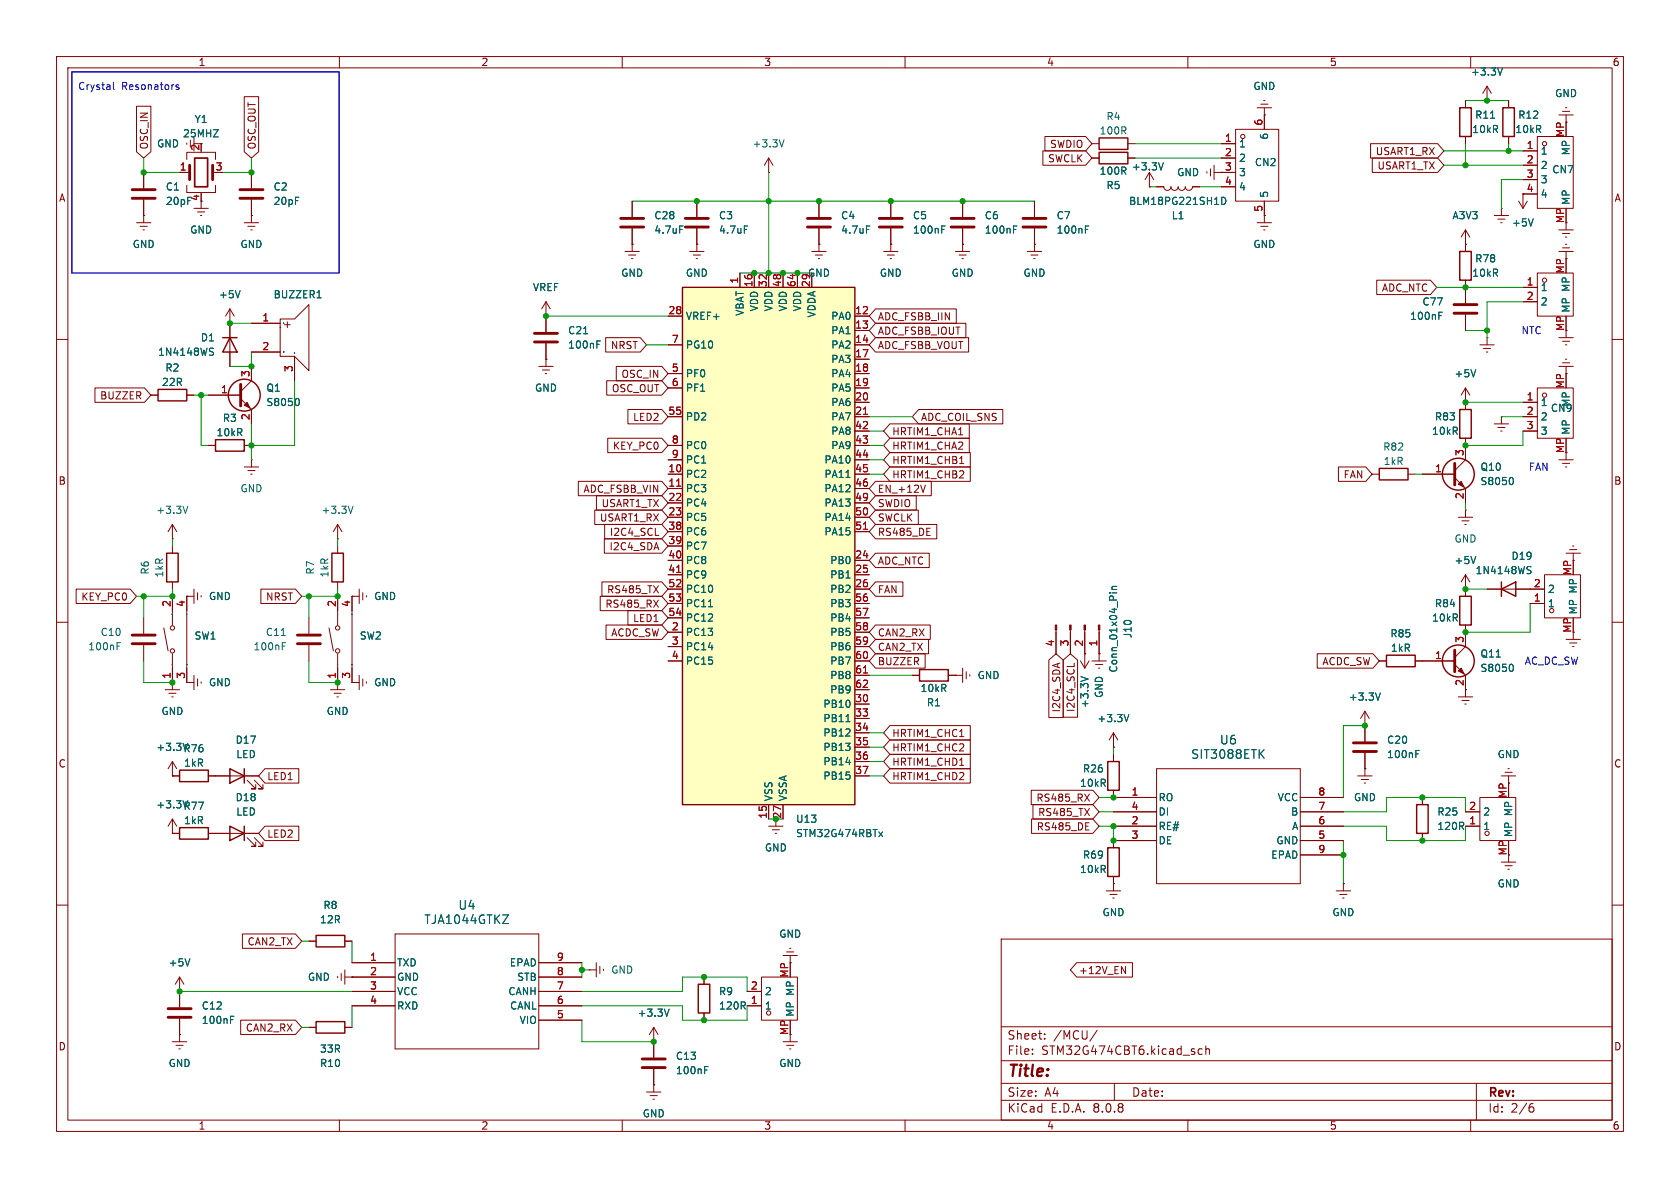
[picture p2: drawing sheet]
<svg xmlns="http://www.w3.org/2000/svg" width="297mm" height="210mm" viewBox="0 0 297 210" stroke-linecap="round" stroke-linejoin="round" font-family="sans-serif">
<g fill="none" stroke="#840000" stroke-width=".18">
<path d="M10 10h277v190h-277zM12 12h273v186h-273zM60 10v2M110 10v2M160 10v2M210 10v2M222.2 19.1h2.6M222.9 18.4h1.3M223.4 17.8h.2M223.5 19.1v3.8M260 10v2M123.2 35.6v2.8"/>
<path d="M135.9 30.5h.1M135.9 27.9l-.8 1.3M135.9 27.9v2.6M135.9 27.9l.8 1.3M144.8 35.6v2.8M157.5 35.6v2.8M170.2 35.6v2.8M182.9 35.6v2.8M193 27.9h1.3M193 25.4h1.3M199.4 27.9h1.3M199.4 25.4h1.3"/>
<path d="M215.9 27.9h2.5M215.9 25.4h2.5M215.9 30.5h2.5M215.9 33h2.5M218.4 22.9h7.7v12.7h-7.7zM222.2 39.4h2.6M223.5 38.1h.1M223.5 20.3h.1M223.5 35.6v3.8M40.6 57.2h.1M40.6 54.6l.8 1.3M40.6 54.6v2.6"/>
<path d="M40.6 54.6l-.7 1.3M44.4 57.2h5.1M49.5 56.4h2.6l2.5-2.6v11.7l-2.5-2.5h-2.6zM50.3 57.4h1M50.8 56.9v1M121.9 44.5h2.6M122.6 45.1h1.2M123.1 45.7h.2M123.2 43.2h.1M123.2 40.4v4.1M143.5 44.5h2.5M144.1 45.1h1.3"/>
<path d="M144.7 45.7h.2M144.8 43.2h.1M144.8 40.4v4.1M156.2 44.5h2.5M156.8 45.1h1.3M157.4 45.7h.2M157.5 43.2h.1M157.5 40.4v4.1M168.9 44.5h2.5M169.5 45.1h1.3M170.1 45.7h.2M170.2 43.2h.1"/>
<path d="M170.2 40.4v4.1M181.6 44.5h2.5M182.2 45.1h1.3M182.8 45.7h.2M182.9 43.2h.1M182.9 40.4v4.1M222.9 40h1.3M223.4 40.6h.2M10 60h2M36.8 69.9h5.7M36.8 78.7h1.3M42.5 70.5l1.9 1.9v2.5"/>
<path d="M43.2 78.7h1.2M44.4 64.8v2.5l-1.9 1.9M44.4 62.2h5.1M52.1 63v4.3M285 60h2M275.6 81.3h2.5M276.2 81.9h1.3M276.7 82.6h.3M276.9 80v1.3M10 110h2M25.4 109.2v2.8M25.4 114v2.8"/>
<path d="M29 111l.7 4.1M30.5 105.4v5.1M30.5 115.6v6.3M33 105.4v15.3M34.3 119.4v2.5M54.6 109.2v2.8M54.6 114v2.8M58.2 111l.7 4.1M59.7 105.4v5.1M59.7 115.6v6.3M62.2 105.4h.1M62.2 105.4v15.3"/>
<path d="M62.2 105.4h1.3M63.5 104.1v2.6M63.5 119.4v2.5M64.1 104.8v1.2M64.8 105.3v.2M161.3 119.4h1.3M167.6 119.4h2.6M168.9 119.4h.1M170.2 118.1v2.6M170.8 118.7v1.3M171.4 119.3v.2M186.7 111.4v4.2"/>
<path d="M189.2 111.4v4.2M191.8 111.4v4.2M194.3 111.4v4.2M251.5 116.8h5.7M257.2 117.5l1.9 1.9v3.8M259.1 111.8v2.5l-1.9 1.9M285 110h2M29.2 121.9h2.5M29.8 122.6h1.3M30.4 123.2h.2M30.5 120.7h.1M30.5 137.2h.1"/>
<path d="M30.5 134.6v2.6M30.5 137.2h1.2M30.5 134.6l.7 1.3M30.5 134.6l-.8 1.3M33 120.7h.1M33 120.7h1.3M34.9 120v1.3M35.6 120.5v.3M36.8 137.2h8.9M43.7 137.9l1.5 1.5h-.8h.8v-.7M45 137.9l1.5 1.5h-.8h.8v-.7M58.4 121.9h2.6"/>
<path d="M59.1 122.6h1.2M59.6 123.2h.2M59.7 120.7h.1M62.2 120.7h.1M62.2 120.7h1.3M64.1 120v1.3M64.8 120.5v.3M240 137.2h2.6M240.7 137.8h1.2M241.2 138.4h.2M241.3 128.3h.1M241.3 135.9h.1"/>
<path d="M241.3 125.7l-.8 1.3M241.3 125.7v5.4M241.3 133.1v4.1M241.3 125.7l.8 1.3M257.8 123.2h2.5M258.4 123.8h1.3M259 124.5h.2M30.5 147.3h.1M30.5 144.8v2.5M30.5 147.3h1.2M30.5 144.8l.7 1.3M30.5 144.8l-.8 1.3"/>
<path d="M36.8 147.3h8.9M43.7 148.1l1.5 1.5h-.8h.8v-.8M45 148.1l1.5 1.5h-.8h.8v-.8M10 160h2M138.4 168.9h2.6M139.1 168.3h1.2M139.6 167.6h.2M139.7 168.9v1.3M177 166h108v32h-108zM285 160h2M60 198v2M110 198v2"/>
<path d="M115.6 184.2h.1M115.6 181.6l-.8 1.3M115.6 181.6v2.6M115.6 181.6l.7 1.3M160 198v2M177 194.5h108M177 191.5h108M177 187.5h108M177 181.5h108M182.5 186.3v.1M182.5 185.5v.1M184.7 183.6v.1"/>
<path d="M184.7 182.8v.1M194 182.1l-1.3 2M197 191.5v3M210 198v2M212.5 185.5l-.4-.1-.3 .3v.4l.2 .2h.5M213.2 185.5l.2-.1 .3 .1 .1 .9M213.2 184.9v1.5M260 198v2M261 191.5v6.5M270.6 195.7h.4l.2 .3-.1 .5-.5 .1M271 195.1l-.4 .1"/>
<circle cx="219.7" cy="24.1" r=".38"/>
<circle cx="30.5" cy="111" r=".38"/>
<circle cx="30.5" cy="115.1" r=".38"/>
<circle cx="59.7" cy="115.1" r=".38"/>
<circle cx="59.7" cy="111" r=".38"/>
</g>
<g fill="none" stroke="#006464" stroke-width=".18">
<path d="M131.6 39.9h.6M138.6 24.7l-.4 1.3M153.2 39.9h.6M166.5 39.9h.6M179.2 39.9h.6M191.9 39.9h.6M42.5 51.4l-.5 1.2M50.1 57.2h.1M56.1 52.6h.7M166.5 40.6h.4M179.2 40.6h.4M191.9 40.6h.4"/>
<path d="M50.2 62.2h.1M52 62.4h.1M52.6 70.4a.79 .79 0 0 1 0 1.3M20.7 114.2h.4M20.7 113.6h.6M30.5 117.5h.1M30.5 108.6h.1M33 108.6h.1M33 117.5h.1M49.7 112.3h.7M49.9 114.2h.4M49.9 113.6h.6"/>
<path d="M59.7 117.5h.1M59.7 108.6h.1M62.2 108.6h.1M62.2 117.5h.1M196.2 104.8h.1M196.6 104.8h.8M196.6 104.2h.8M197.4 103.7h-.8v.3l.1 .2M267.2 117.4a.79 .79 0 0 1 0 1.3M244 122.5l-.4 1.3M250.3 133.3h.4M250.3 132.7h.6"/>
<path d="M118.3 178.4l-.4 1.2"/>
</g>
<g fill="none" stroke="#840000" stroke-width=".51">
<path d="M121.2 38.6h4M142.7 38.6h4.1M155.4 38.6h4.1M168.1 38.6h4.1M180.8 38.6h4.1M121.2 40.1h4M142.7 40.1h4.1M155.4 40.1h4.1M168.1 40.1h4.1M180.8 40.1h4.1M42.5 67.9v3.9M23.4 113.8h4"/>
<path d="M23.4 112.3h4M52.6 113.8h4M52.6 112.3h4M257.2 114.9v3.8M239.3 132.8h4M239.3 131.3h4"/>
</g>
<g fill="#840000" stroke="#840000" stroke-width=".18">
<path d="M43.2 71.6l.5-.5 .5 1z"/>
<path d="M257.8 118.6l.5-.5 .5 1z"/>
<path d="M186.6 110.5h.2v.9h-.2z"/>
<path d="M189.1 110.5h.3v.9h-.3z"/>
<path d="M191.6 110.5h.3v.9h-.3z"/>
<path d="M194.2 110.5h.2v.9h-.2z"/>
</g>
<g fill="none" stroke="#840000" stroke-width=".25">
<path d="M194.3 26.9h5.1v2.1h-5.1zM194.3 24.4h5.1v2h-5.1zM38.1 77.7h5.1v2.1h-5.1zM162.6 118.4h5v2h-5zM31.7 136.1h5.1v2.1h-5.1zM40.6 135.9l2.6 1.3-2.6 1.2zM43.2 135.9v2.5M31.7 146.3h5.1v2h-5.1zM40.6 146.1l2.6 1.2-2.6 1.3zM43.2 146.1v2.5"/>
<circle cx="43.2" cy="69.8" r="2.82"/>
<circle cx="257.8" cy="116.8" r="2.82"/>
</g>
<path d="M120.6 50.8h30.5v91.4h-30.5z" fill="#ffffc2"/>
<g fill="none" stroke="#840000" stroke-width=".25">
<path d="M258.1 19.1h2v5h-2zM265.7 19.1h2v5h-2zM39.4 59.7h2.5M40.6 59.7l1.3 2.5h-2.5zM120.6 50.8h30.5v91.4h-30.5zM258.1 44.5h2v5h-2zM27.9 68.8h5.1v2.1h-5.1zM258.1 72.4h2v5.1h-2zM29.5 97.8h2v5.1h-2zM58.7 97.8h2v5.1h-2zM243.8 82.8h5.1v2h-5.1zM245.1 115.8h5.1v2.1h-5.1z"/>
<path d="M258.1 105.4h2v5.1h-2zM265.4 104.1l2.6-1.2v2.5zM265.4 102.9v2.5M195.8 134.6h2.1v5.1h-2.1zM195.8 149.9h2.1v5h-2.1zM250.4 142.2h2.1v5.1h-2.1zM55.9 165.4h5.1v2h-5.1zM123.4 174h2.1v5.1h-2.1zM55.9 180.6h5.1v2h-5.1z"/>
<circle cx="257.8" cy="83.8" r="2.82"/>
</g>
<g fill="none" stroke="#840000" stroke-width=".18">
<path d="M24.1 18.8h2.6v8l-1.3 1.1-1.3-1.1zM43.2 17.1h2.5v9.7l-1.3 1.1-1.2-1.1zM259.1 17.8v1.3M262.9 17.8h.1M262.9 15.2l-.8 1.3M262.9 15.2v2.6M262.9 15.2l.8 1.3M266.7 17.8v1.3M276.2 19.7h1.3M276.7 19.1h.3M24.1 39.4h2.6M25.4 38.1h.1"/>
<path d="M25.4 30.5v2.8M25.4 35.3v4.1M31.7 30.5h1.8M33 32.8v1.2h5.1v-1.2M33 28.2v-1.3h5.1v1.3M33 25.3v.2M33.7 24.8v1.2M34.3 24.1v2.6M34.3 36.8h2.5M34.9 37.5h1.3M35.4 38.1h.3M35.6 34v.3"/>
<path d="M35.6 35.6v1.2M43.2 39.4h2.5M44.4 38.1h.1M44.4 30.5v2.8M44.4 35.3v4.1M111.8 35.6v2.8M123.2 35.6v2.8M144.8 35.6v2.8M157.5 35.6v2.8M170.2 35.6v2.8M182.9 35.6v2.8M184.4 26.7h7.5l1.1 1.2-1.1 1.3h-7.5z"/>
<path d="M184.7 24.1h7.2l1.1 1.3-1.1 1.3h-7.2zM193 27.9h1.3M199.4 27.9h1.3M203.2 33h.1M203.2 30.5l-.8 1.3M203.2 30.5v2.5M203.2 30.5l.8 1.3M204.5 33h1.2a.64 .64 0 0 0 .7 .7 .64 .64 0 0 0 .6-.7 .64 .64 0 0 0 .6 .7 .64 .64 0 0 0 .7-.7 .64 .64 0 0 0 .6 .7 .64 .64 0 0 0 .6-.7 .64 .64 0 0 0 .7 .7 .64 .64 0 0 0 .6-.7h1.3M213.4 30.4v.2M214 29.8v1.3M214.6 30.5h3.8M214.6 29.2v2.6"/>
<path d="M215.9 30.5h.1M215.9 33h2.5M215.9 25.4h2.5M215.9 27.9h2.5M223.5 20.3h.1M223.5 38.1h.1M223.5 20.3v2.6M223.5 35.6v2.5M242.3 25.4h11.9l1.1 1.3-1.1 1.2h-11.9zM242.6 27.9h11.6l1.1 1.3-1.1 1.3h-11.6zM259.1 24.1v1.3M264.2 38.1h2.5"/>
<path d="M264.8 38.7h1.3M265.3 39.4h.3M265.4 36.8h.1M265.4 36.8v1.3M266.7 24.1v1.3M268.5 35.6l.7 1.2M269.2 26.7h2.6M269.2 29.2h2.6M269.2 31.8h2.6M270 35.6l-.8 1.2M271.8 24.1h6.3v12.7h-6.3zM271.8 34.3h-2.6v2.5"/>
<path d="M275.6 20.3h2.5M276.9 20.3v1.3M276.9 39.4v1.2M24.8 40h1.2M25.3 40.6h.2M40.6 57.2h.1M40.6 57.2v7.6M43.8 40h1.3M44.3 40.6h.3M44.4 57.2h5.1M96.5 55.9h.1M96.5 53.3l-.7 1.3"/>
<path d="M96.5 53.3v5.4M96.5 53.3l.8 1.3M107.1 59.7h6.1l1.1 1.3-1.1 1.2h-6.1zM110.5 44.5h2.5M111.1 45.1h1.3M111.6 45.7h.3M111.8 43.2h.1M111.8 40.4v4.1M118.1 55.9h2.5M123.2 43.2h.1M123.2 40.4v2.8M130.8 48.3v2.5"/>
<path d="M133.3 48.3v2.5M135.9 48.3v2.5M138.4 48.3v2.5M141 48.3v2.5M143.5 48.3v2.5M144.8 43.2h.1M144.8 40.4v2.8M151.1 55.9h2.6M151.1 58.4h2.6M154.8 54.6h14.3v2.6h-14.3l-1.1-1.3zM154.8 59.7h16.4v2.5h-16.4l-1.1-1.2zM154.8 57.1h16v2.6h-16l-1.1-1.3z"/>
<path d="M157.5 43.2h.1M157.5 40.4v2.8M170.2 43.2h.1M170.2 40.4v2.8M182.9 43.2h.1M182.9 40.4v2.8M243.4 49.5h9.5l1.1 1.3-1.1 1.3h-9.5zM259.1 43.2h.1M259.1 40.6v3.9M259.1 49.5v4.1M259.1 55.6v2.8M259.1 40.6l-.8 1.3"/>
<path d="M259.1 40.6l.7 1.3M262.9 59.7h.1M262.9 59.7v1.3M269.2 50.8h2.6M269.2 53.3h2.6M271.8 48.3h6.3v7.6h-6.3zM275.6 44.5h2.5M275.6 40.6h2.5M275.6 59.7h2.5M276.2 41.3h1.3M276.2 43.8h1.3M276.7 41.9h.3"/>
<path d="M276.7 43.2h.3M276.9 44.5v1.2M276.9 58.4v1.3M16.8 68.6h8.8l1.1 1.3-1.1 1.2h-8.8zM26.7 69.9h1.2M33 69.9h1.3M36.8 78.7h1.3M36.8 69.9h5.7M43.2 78.7h1.2M44.4 64.8v2.5M44.4 72.4v2.5M44.4 62.2h5.1"/>
<path d="M52.1 63v4.3M95.2 64.8h2.6M95.9 65.4h1.3M96.4 66h.2M96.5 63.5h.1M96.5 60.7v4.1M107.3 67.3h9.7l1.1 1.3-1.1 1.3h-9.7zM107.4 77.5h9.6l1.1 1.2-1.1 1.3h-9.6zM109 64.8h8l1.1 1.2-1.1 1.3h-8zM111 72.4h6l1.1 1.3-1.1 1.2h-6zM118.1 61h2.5M118.1 66h2.5"/>
<path d="M118.1 68.6h2.5M118.1 73.7h2.5M118.1 78.7h2.5M151.1 61h2.6M151.1 63.5h2.6M151.1 66h2.6M151.1 68.6h2.6M151.1 71.1h2.6M151.1 73.7h2.6M151.1 76.2h2.6M151.1 78.7h2.6M157.3 74.9h14.1v2.6h-14.1l-1.1-1.3z"/>
<path d="M157.3 77.5h14.1v2.5h-14.1l-1.1-1.3zM162.4 72.4h14.9v2.5h-14.9l-1.1-1.2zM169.5 76.9h.7M259.1 71.1h.1M259.1 68.6v3.8M259.1 77.5v3.8l-1.9 1.9M259.1 68.6l.7 1.3M259.1 68.6l-.8 1.3M261.6 61h2.6M262.3 61.6h1.2M262.8 62.2h.2M264.2 74.9h2.5"/>
<path d="M264.8 75.6h1.3M265.3 76.2h.3M265.4 73.7h.1M265.4 73.7v1.2M269.2 71.1h2.6M269.2 73.7h2.6M269.2 76.2h2.6M271.8 68.6h6.3v8.9h-6.3zM275.6 64.8h2.5M276.2 60.3h1.3M276.2 64.1h1.3M276.7 61h.3"/>
<path d="M276.7 63.5h.3M276.9 64.8v1.2M30.5 95.3h.1M30.5 92.7l-.8 1.3M30.5 92.7v2.6M30.5 96.5v1.3M30.5 92.7l.7 1.3M43.2 82.6h2.5M43.8 83.2h1.3M44.3 83.8h.3M44.4 81.3h.1M44.4 81.3v1.3"/>
<path d="M59.7 95.3h.1M59.7 92.7l-.8 1.3M59.7 92.7v2.6M59.7 96.5v1.3M59.7 92.7l.8 1.3M102.2 85.1h14.8l1.1 1.3-1.1 1.2h-14.8zM105.1 90.2h11.9l1.1 1.2-1.1 1.3h-11.9zM105.4 87.6h11.6l1.1 1.3-1.1 1.3h-11.6zM106.8 95.2h10.2l1.1 1.3-1.1 1.3h-10.2zM106.9 92.7h10.1l1.1 1.3-1.1 1.3h-10.1zM115.9 94.7h.6M118.1 83.8h2.5"/>
<path d="M118.1 86.4h2.5M118.1 88.9h2.5M118.1 91.4h2.5M118.1 99.1h2.5M118.1 94h2.5M118.1 96.5h2.5M118.1 81.3h2.5M151.1 83.8h2.6M151.1 86.4h2.6M151.1 88.9h2.6M151.1 91.4h2.6M151.1 99.1h2.6"/>
<path d="M151.1 94h2.6M151.1 81.3h2.6M154.8 85.1h9.8v2.5h-9.8l-1.1-1.2zM154.8 87.6h7.2v2.6h-7.2l-1.1-1.3zM154.8 97.8h9.5v2.5h-9.5l-1.1-1.2zM154.8 90.2h7.5v2.5h-7.5l-1.1-1.3zM154.8 92.7h10.8v2.6h-10.8l-1.1-1.3zM157.3 82.5h14.2v2.6h-14.2l-1.1-1.3zM157.3 80h14.2v2.6h-14.2l-1.1-1.3zM163.6 85.8l-.4 1.2M163.8 94.7h.7M163.8 93.4h.7"/>
<path d="M169.7 82h.7M236.6 82.5h4.9l1.1 1.3-1.1 1.3h-4.9zM242.6 83.8h1.2M248.9 83.8h1.3M251.5 83.8h5.7M257.2 84.5l1.9 1.9v2.5M257.8 91.4h2.5M258.4 92.1h1.3M259 92.7h.2M259.1 90.2h.1M259.1 90.2v1.2M276.9 97.8h2.5"/>
<path d="M277.5 97.2h1.3M278 96.5h.3M278.1 97.8v1.3M13.5 104.1h9.5l1.1 1.3-1.1 1.3h-9.5zM30.5 102.9v1.2M30.5 105.4v2.6M30.5 118.1v2.6M33 105.4h.1M33 105.4h1.3M33 105.4v2.6M33 118.1v2.6M34.3 104.1v2.6"/>
<path d="M34.9 104.8v1.2M35.6 105.3v.2M46.1 104.1h6.1l1.1 1.3-1.1 1.3h-6.1zM59.7 102.9v1.2M59.7 105.4v2.6M59.7 118.1v2.6M62.2 105.4h.1M62.2 105.4v2.6M62.2 118.1v2.6M106.1 105.4h10.9l1.1 1.3-1.1 1.3h-10.9zM106.4 102.9h10.6l1.1 1.2-1.1 1.3h-10.6zM107.1 110.5h9.9l1.1 1.3-1.1 1.2h-9.9z"/>
<path d="M111 107.9h6l1.1 1.3-1.1 1.3h-6zM115.6 106.1l.8 1.3M116.4 106.1l-.8 1.3M118.1 111.8h2.5M118.1 101.6h2.5M118.1 104.1h2.5M118.1 114.3h2.5M118.1 116.8h2.5M118.1 106.7h2.5M118.1 109.2h2.5M151.1 111.8h2.6M151.1 101.6h2.6"/>
<path d="M151.1 104.1h2.6M151.1 114.3h2.6M151.1 116.8h2.6M151.1 106.7h2.6M151.1 109.2h2.6M151.1 119.4h2.6M154.8 115.6h8.8v2.5h-8.8l-1.1-1.3zM154.8 102.9h4.8v2.5h-4.8l-1.1-1.3zM154.8 110.5h9.7v2.5h-9.7l-1.1-1.2zM154.8 113h9.4v2.6h-9.4l-1.1-1.3zM161.3 119.4h1.3M167.6 119.4h1.3"/>
<path d="M168.9 119.4h.1M185.4 116.7l1.3-1.1 1.3 1.1v10.1h-2.6zM186.7 111.8v3.8M188 116.7l1.2-1.1 1.3 1.1v10.1h-2.5zM189.2 111.8v3.8M189.9 117.2v.6M191 116.8l.8 1.3M191.8 115.6h.1M191.8 111.8v6.3M192.5 116.8l-.7 1.3M193 116.8h2.6M193.7 117.5h1.2"/>
<path d="M194.2 118.1h.2M194.3 115.6h.1M194.3 111.8v5M232.9 115.6h9.8l1.1 1.2-1.1 1.3h-9.8zM243.8 116.8h1.3M250.2 116.8h7M259.1 104.1h.1M259.1 101.6v3.8M259.1 110.5v3.8M259.1 119.4v2.5M259.1 101.6l-.8 1.3M259.1 101.6l.7 1.3"/>
<path d="M262.9 104.1h10.1M270.5 106.7h2.5M273 101.6h6.4v7.6h-6.4zM276.9 113h2.5M277.5 113.7h1.3M278 114.3h.3M278.1 111.8v1.2M30.5 120.7h.1M30.5 137.2h.1M30.5 137.2h1.2M33 120.7h.1M36.8 137.2h3.8"/>
<path d="M43.2 137.2h2.5M46.8 135.9h6v2.5h-6l-1.1-1.2zM59.7 120.7h.1M62.2 120.7h.1M151.1 124.5h2.6M151.1 127h2.6M151.1 129.5h2.6M151.1 132.1h2.6M151.1 134.6h2.6M151.1 137.2h2.6M151.1 121.9h2.6M157.3 135.9h14.2v2.5h-14.2l-1.1-1.2z"/>
<path d="M157.3 128.3h14.2v2.5h-14.2l-1.1-1.3zM157.3 133.3h14.2v2.6h-14.2l-1.1-1.3zM157.3 130.8h14.2v2.6h-14.2l-1.1-1.3zM169.7 130.2h.7M169.7 135.3h.7M182.3 139.7h10.9l1.1 1.3-1.1 1.2h-10.9zM196.8 132.1h.1M196.8 129.5l-.7 1.3M196.8 129.5v2.6M196.8 133.4v1.2M196.8 139.7v1.3h7.7M196.8 129.5l.8 1.3"/>
<path d="M204.5 135.9h25.4v20.3h-25.4zM241.3 135.9h.1M241.3 128.3h.1M241.3 128.3v2.8M241.3 133.1v2.8M265.4 137.2h2.6M266.1 136.5h1.2M266.6 135.9h.2M266.7 137.2v1.2M30.5 147.3h.1M30.5 147.3h1.2M36.8 147.3h3.8"/>
<path d="M43.2 147.3h2.5M46.8 146h6v2.6h-6l-1.1-1.3zM135.9 142.2v2.6M135.9 146.1h2.5M136.5 146.7h1.3M137 147.3h.3M137.2 144.8v1.3M138.4 142.2v2.6M182.4 144.8h10.8l1.1 1.3-1.1 1.2h-10.8zM182.6 142.2h10.6l1.1 1.3-1.1 1.3h-10.6zM191.8 140.4l.8 1.2M191.9 146.7h.6"/>
<path d="M191.9 145.5h.6M192.6 140.4l-.8 1.2M195.6 157.5h2.5M196.2 158.1h1.3M196.7 158.8h.3M196.8 156.2h.1M196.8 146.1h7.7M196.8 143.5h7.7M196.8 154.9v2.6M204.5 148.6h-7.7v1.3M229.9 146.1h7.6M229.9 143.5h7.6"/>
<path d="M229.9 151.1h7.6M229.9 141h7.6M229.9 148.6h7.6M236.2 157.5h2.6M236.9 158.1h1.2M237.4 158.8h.2M237.5 156.2h.1M237.5 156.2v1.3M251.5 141v1.2M251.5 147.3v1.3M259.1 146.1h2.5M259.1 143.5h2.5"/>
<path d="M261.6 141h6.4v7.6h-6.4zM265.4 152.4h2.6M266.1 153h1.2M266.6 153.7h.2M266.7 151.1v1.3M31.7 175.3h.1M31.7 172.7v5.4M31.7 172.7l-.7 1.3M31.7 172.7l.8 1.3M42.9 165.1h9.3l1.1 1.3-1.1 1.2h-9.3zM54.6 166.4h1.3M59.7 172.6v.2"/>
<path d="M60.3 172.1v1.3M61 172.7h8.8M61 166.4h1.2M61 171.5v2.5M62.2 172.7h.1M62.2 177.8h7.6M62.2 175.3h7.6M62.2 170.2h7.6M69.8 165.1h25.4v20.3h-25.4zM95.2 177.8h7.7M95.2 175.3h7.7M95.2 170.2h7.7"/>
<path d="M95.2 172.7h7.7M104.1 171.5h.1M104.1 171.5h1.3M105.4 170.2v2.5M106 170.8v1.3M106.7 171.3v.3M124.5 172.7v1.3M124.5 179.1v1.2M132.1 177.8h2.5M132.1 175.3h2.5M134.6 172.7h6.4v7.6h-6.4zM190.3 170.2h9.9v2.5h-9.9l-1.1-1.2z"/>
<path d="M198.3 170.9l.7 1.2v-1.2M30.5 184.2h2.5M31.1 184.8h1.3M31.6 185.4h.3M31.7 182.9h.1M31.7 180.1v4.1M42.5 180.3h9.7l1.1 1.3-1.1 1.3h-9.7zM54.6 181.6h1.3M61 181.6h1.2M95.2 180.3h7.7M114.3 193h2.5M114.9 193.7h1.3"/>
<path d="M115.4 194.3h.3M115.6 191.8h.1M115.6 184.2h.1M115.6 184.2v2.7M115.6 189v4M138.4 184.2h2.6M139.1 184.8h1.2M139.6 185.4h.2M139.7 182.9v1.3"/>
<circle cx="273.1" cy="25.4" r=".38"/>
<circle cx="273.1" cy="49.5" r=".38"/>
<circle cx="273.1" cy="69.9" r=".38"/>
<circle cx="274.3" cy="108" r=".38"/>
<circle cx="262.9" cy="147.3" r=".38"/>
<circle cx="135.9" cy="179.1" r=".38"/>
</g>
<path d="M152.6 73.2h.8M119.6 85.9h.7M152.6 93.6h.8M119.6 101.2h.7M152.6 119h.8" fill="none" stroke="#a90000" stroke-width=".18"/>
<g fill="none" stroke="#006464" stroke-width=".18">
<path d="M265.6 12l-.4 1.3M120.2 39.9h.6M131.6 39.9h.6M153.2 39.9h.6M166.5 39.9h.6M179.2 39.9h.6M191.9 39.9h.6M205.7 28.8l-.5 1.2M216 34.9a.64 .64 0 0 1 .7 .6 .64 .64 0 0 1-.7 .6zM263.5 20.9h.7M271.1 38.7l-.5 1.2M42.5 51.4l-.5 1.2"/>
<path d="M50.1 57.2h.1M56.1 52.6h.7M103.2 59h.7M166.5 40.6h.4M179.2 40.6h.4M191.9 40.6h.4M254.4 55.8h.4M254.4 55.2h.6M37.3 62.1l.3 .2 .1 .3-.2 .2h-.3M37.3 61.5l.4 .1M50.2 62.2h.1M52 62.4h.1"/>
<path d="M52.6 70.4a.79 .79 0 0 1 0 1.3M105.5 60.9h.4M105.5 60.3h.6M260.9 65.3l-.4 1.3M33.2 89.5l-.4 1.2M62.4 89.5l-.4 1.2M149.6 84.4h.7M260.9 98.4l-.4 1.2M267.2 84.4a.79 .79 0 0 1 0 1.3M30.5 117.5h.1M30.5 108.6h.1M33 108.6h.1"/>
<path d="M33 117.5h.1M59.7 117.5h.1M59.7 108.6h.1M62.2 108.6h.1M62.2 117.5h.1M125.2 107.3h.8M191.1 119.6l1.2 .4M196.2 104.8h.1M196.6 104.8h.8M196.6 104.2h.8M197.4 103.7h-.8v.3l.1 .2M267.2 117.4a.79 .79 0 0 1 0 1.3"/>
<path d="M270.2 100.8l.3 .1 .2 .3-.3 .2h-.3M270.2 100.1l.5 .1M149.6 127.6h.7M199.6 126.3l-.5 1.3M222.8 133.2l.7 .8M223.5 132.5l-.9 .9M244 122.5l-.4 1.3M250.3 133.3h.4M250.3 132.7h.6M155.4 147.1l.6 .8M156 147.1l-.6 .8M33.6 169.5l-.5 1.3"/>
<path d="M40.8 179.6h.6M88.9 161.7h1l-1 1.6h1M118.3 178.4l-.4 1.2M40.8 180.3h.4M124.6 189.1h.4M124.6 188.5h.6"/>
</g>
<g fill="none" stroke="#840000" stroke-width=".51">
<path d="M23.4 35.1h4M23.4 33.5h4M33.5 29.2v2.6M37.6 29.2v2.6M42.4 35.1h4.1M42.4 33.5h4.1M109.7 38.6h4.1M94.5 58.9h4.1M109.7 40.1h4.1M257 55.4h4.1M257 53.8h4.1M94.5 60.5h4.1"/>
<path d="M257.2 81.9v3.8M29.7 179.8h4.1M29.7 178.3h4.1M113.5 188.7h4.1M113.5 187.2h4.1"/>
</g>
<path d="M257.8 85.6l.5-.5 .5 1z" fill="#840000" stroke="#840000" stroke-width=".18"/>
<path d="M34.4 27.9h2.3v5.1h-2.3z" fill="none" stroke="#840000" stroke-width=".3"/>
<path d="M20 14.6v1l.2 .2M31.6 15h-.3l-.2 .2 .1 .1 .4 .2v.3h-.5" fill="none" stroke="#0000c2" stroke-width=".18"/>
<path d="M12.7 12.7h47.2v35.6h-47.2z" fill="none" stroke="#0000c2" stroke-width=".25"/>
<g fill="none" stroke="#009600" stroke-width=".18">
<path d="M259.1 17.8h7.6M25.4 27.9v2.6h6.3M44.4 27.9v2.6h-5M111.8 35.6h71.1M135.9 30.5v17.8M200.7 27.9h15.2M200.7 25.4h15.2M203.2 33h1.3M212.1 33h3.8M255.3 29.2h13.9M255.3 26.7h13.9M259.1 25.4v3.8"/>
<path d="M266.7 25.4v1.3M269.2 31.8h-3.8v5M40.6 57.2h3.8M96.5 55.9h21.6M130.8 48.3h12.7M254 50.8h15.2M259.1 58.4h3.8M269.2 53.3h-6.3v6.4M34.3 69.9h2.5M35.6 69.9v8.8h1.2M44.4 62.2v2.6h-3.8M44.4 74.9v6.4"/>
<path d="M52.1 67.3v11.4h-7.7M114.3 61h3.8M153.7 73.7h7.6M153.7 78.7h2.5M153.7 76.2h2.5M259.1 71.1h10.1M265.4 73.7h3.8M269.2 76.2v2.5h-10.1M30.5 95.3v1.2M59.7 95.3v1.2M153.7 83.8h2.5M153.7 81.3h2.5"/>
<path d="M250.2 83.8h1.3M259.1 88.9v1.3M25.4 116.8v3.9h5.1M25.4 105.4v3.8M30.5 104.1v1.3h-6.4M54.6 116.8v3.9h5.1M54.6 105.4v3.8M59.7 104.1v1.3h-6.4M153.7 119.4h7.6M259.1 104.1h3.8M270.5 106.7v5.1h-11.4M153.7 134.6h2.5"/>
<path d="M153.7 137.2h2.5M153.7 132.1h2.5M153.7 129.5h2.5M196.8 132.1v1.3M241.3 128.3h-3.8v12.7M135.9 144.8h1.3M194.3 141h2.5M194.3 143.5h2.5M194.3 146.1h2.5v2.5M237.5 146.1h7.6v2.5h14v-2.5M237.5 143.5h7.6v-2.5h14v2.5M237.5 148.6v7.6"/>
<path d="M31.7 175.3h30.5M53.3 166.4h1.3M62.2 166.4v3.8M62.2 177.8v3.8M102.9 175.3h17.7v-2.6h11.5v2.6M102.9 177.8h17.7v2.5h11.5v-2.5M102.9 170.2v2.5M102.9 171.5h1.2M53.3 181.6h1.3M102.9 180.3v3.9h12.7"/>
</g>
<g fill="#009600" stroke="#009600" stroke-width=".18">
<circle cx="30.5" cy="105.4" r=".46"/>
<circle cx="25.4" cy="105.4" r=".46"/>
<circle cx="30.5" cy="120.7" r=".46"/>
<circle cx="59.7" cy="120.7" r=".46"/>
<circle cx="59.7" cy="105.4" r=".46"/>
<circle cx="135.9" cy="35.6" r=".46"/>
<circle cx="135.9" cy="48.3" r=".46"/>
<circle cx="133.3" cy="48.3" r=".46"/>
<circle cx="123.2" cy="35.6" r=".46"/>
<circle cx="138.4" cy="48.3" r=".46"/>
<circle cx="157.5" cy="35.6" r=".46"/>
<circle cx="141" cy="48.3" r=".46"/>
<circle cx="96.5" cy="55.9" r=".46"/>
<circle cx="124.5" cy="180.3" r=".46"/>
<circle cx="124.5" cy="172.7" r=".46"/>
<circle cx="102.9" cy="171.5" r=".46"/>
<circle cx="31.7" cy="175.3" r=".46"/>
<circle cx="115.6" cy="184.2" r=".46"/>
<circle cx="44.4" cy="30.5" r=".46"/>
<circle cx="25.4" cy="30.5" r=".46"/>
<circle cx="40.6" cy="57.2" r=".46"/>
<circle cx="44.4" cy="64.8" r=".46"/>
<circle cx="35.6" cy="69.9" r=".46"/>
<circle cx="44.4" cy="78.7" r=".46"/>
<circle cx="54.6" cy="105.4" r=".46"/>
<circle cx="237.5" cy="151.1" r=".46"/>
<circle cx="251.5" cy="141" r=".46"/>
<circle cx="251.5" cy="148.6" r=".46"/>
<circle cx="196.8" cy="148.6" r=".46"/>
<circle cx="196.8" cy="141" r=".46"/>
<circle cx="259.1" cy="111.8" r=".46"/>
<circle cx="259.1" cy="104.1" r=".46"/>
<circle cx="241.3" cy="128.3" r=".46"/>
<circle cx="259.1" cy="78.7" r=".46"/>
<circle cx="259.1" cy="71.1" r=".46"/>
<circle cx="262.9" cy="58.4" r=".46"/>
<circle cx="259.1" cy="29.2" r=".46"/>
<circle cx="259.1" cy="50.8" r=".46"/>
<circle cx="262.9" cy="17.8" r=".46"/>
<circle cx="266.7" cy="26.7" r=".46"/>
<circle cx="170.2" cy="35.6" r=".46"/>
<circle cx="144.8" cy="35.6" r=".46"/>
<circle cx="196.8" cy="146.1" r=".46"/>
</g>
<text font-size="2.8" fill="#840000" x="178" y="190.9">Title:</text>
<g font-size="2.1" fill="#006464">
<text x="215.6" y="131.8">U6</text>
<text x="210.5" y="134.3">SIT3088ETK</text>
<text x="80.9" y="161">U4</text>
<text x="74.9" y="163.6">TJA1044GTKZ</text>
</g>
<g font-size="2.1" fill="#840000">
<text x="178" y="184">Sheet:</text>
<text x="186.2" y="184">/MCU/</text>
<text x="178" y="186.7">File:</text>
<text x="184.1" y="186.7">STM32G474CBT6.kicad_sch</text>
<text x="178" y="196.9">KiCad</text>
<text x="178" y="194.1">Size:</text>
<text x="184.7" y="194.1">A4</text>
<text x="185.7" y="196.9">E.D.A.</text>
<text x="193.3" y="196.9">8.0.8</text>
<text x="200" y="194.1">Date:</text>
<text x="263" y="194.3">Rev:</text>
<text x="263" y="196.9">Id:</text>
<text x="267.1" y="196.9">2/6</text>
</g>
<g font-size="1.8" fill="#840000">
<text x="35" y="11.9">1</text>
<text x="85" y="11.9">2</text>
<text x="135" y="11.9">3</text>
<text x="185" y="11.9">4</text>
<text x="235" y="11.9">5</text>
<text x="285" y="11.9">6</text>
<text x="26.4" y="26.5" transform="rotate(-90 26.4 26.5)">OSC_IN</text>
<text x="35.3" y="26.7" transform="rotate(-90 35.3 26.7)">2</text>
<text x="45.4" y="26.5" transform="rotate(-90 45.4 26.5)">OSC_OUT</text>
<text x="185.2" y="28.9">SWCLK</text>
<text x="185.5" y="26.4">SWDIO</text>
<text x="243.1" y="27.6">USART1_RX</text>
<text x="276.6" y="24.3" transform="rotate(-90 276.6 24.3)">MP</text>
<text x="10.3" y="35.9">A</text>
<text x="243.4" y="30.2">USART1_TX</text>
<text x="285.3" y="35.9">A</text>
<text x="244.2" y="51.8">ADC_NTC</text>
<text x="155.1" y="56.8">ADC_FSBB_IIN</text>
<text x="155.1" y="59.4">ADC_FSBB_IOUT</text>
<text x="107.9" y="61.9">NRST</text>
<text x="155.1" y="61.9">ADC_FSBB_VOUT</text>
<text x="17.6" y="70.8">BUZZER</text>
<text x="108.1" y="69.5">OSC_OUT</text>
<text x="109.8" y="67">OSC_IN</text>
<text x="276.6" y="68.8" transform="rotate(-90 276.6 68.8)">MP</text>
<text x="111.8" y="74.6">LED2</text>
<text x="157.6" y="77.2">HRTIM1_CHA1</text>
<text x="162.7" y="74.6">ADC_COIL_SNS</text>
<text x="108.3" y="79.7">KEY_PC0</text>
<text x="157.6" y="82.2">HRTIM1_CHB1</text>
<text x="157.6" y="79.7">HRTIM1_CHA2</text>
<text x="10.3" y="85.9">B</text>
<text x="103.1" y="87.3">ADC_FSBB_VIN</text>
<text x="106.3" y="89.9">USART1_TX</text>
<text x="155.1" y="87.3">EN_+12V</text>
<text x="155.1" y="89.9">SWDIO</text>
<text x="157.6" y="84.8">HRTIM1_CHB2</text>
<text x="237.4" y="84.8">FAN</text>
<text x="285.3" y="85.9">B</text>
<text x="106" y="92.4">USART1_RX</text>
<text x="107.7" y="94.9">I2C4_SCL</text>
<text x="155.1" y="92.4">SWCLK</text>
<text x="155.1" y="94.9">RS485_DE</text>
<text x="107.6" y="97.5">I2C4_SDA</text>
<text x="155.1" y="100">ADC_NTC</text>
<text x="14.3" y="106.4">KEY_PC0</text>
<text x="46.9" y="106.4">NRST</text>
<text x="106.9" y="107.6">RS485_RX</text>
<text x="107.2" y="105.1">RS485_TX</text>
<text x="155.1" y="105.1">FAN</text>
<text x="108" y="112.7">ACDC_SW</text>
<text x="111.8" y="110.2">LED1</text>
<text x="155.1" y="112.7">CAN2_RX</text>
<text x="155.1" y="117.8">BUZZER</text>
<text x="155.1" y="115.3">CAN2_TX</text>
<text x="233.7" y="117.8">ACDC_SW</text>
<text x="190.2" y="126" transform="rotate(-90 190.2 126)">I2C4_SCL</text>
<text x="258.8" y="121.4" transform="rotate(-90 258.8 121.4)">2</text>
<text x="157.6" y="130.5">HRTIM1_CHC1</text>
<text x="187.6" y="126" transform="rotate(-90 187.6 126)">I2C4_SDA</text>
<text x="10.3" y="135.9">C</text>
<text x="157.6" y="135.6">HRTIM1_CHD1</text>
<text x="157.6" y="133">HRTIM1_CHC2</text>
<text x="285.3" y="135.9">C</text>
<text x="47.1" y="138.1">LED1</text>
<text x="157.6" y="138.1">HRTIM1_CHD2</text>
<text x="183.1" y="141.9">RS485_RX</text>
<text x="47.1" y="148.3">LED2</text>
<text x="183.2" y="147">RS485_DE</text>
<text x="183.4" y="144.5">RS485_TX</text>
<text x="266.4" y="151.3" transform="rotate(-90 266.4 151.3)">MP</text>
<text x="43.7" y="167.3">CAN2_TX</text>
<text x="139.4" y="172.9" transform="rotate(-90 139.4 172.9)">MP</text>
<text x="190.7" y="172.4">+12V_EN</text>
<text x="10.3" y="185.9">D</text>
<text x="43.4" y="182.6">CAN2_RX</text>
<text x="285.3" y="185.9">D</text>
<text x="35" y="199.9">1</text>
<text x="85" y="199.9">2</text>
<text x="135" y="199.9">3</text>
<text x="185" y="199.9">4</text>
<text x="235" y="199.9">5</text>
<text x="285" y="199.9">6</text>
</g>
<g font-size="1.8" fill="#0000c2">
<text x="13.7" y="16.1">Crystal</text>
<text x="21.5" y="16.1">Resonators</text>
<text x="268.9" y="59.3">NTC</text>
<text x="270.2" y="83.4">FAN</text>
<text x="269.5" y="117.7">AC_DC_SW</text>
</g>
<g font-size="1.8" fill="#006464">
<text x="221.5" y="16.1">GND</text>
<text x="259.9" y="13.6">+3.3V</text>
<text x="274.8" y="17.4">GND</text>
<text x="34.3" y="21.9">Y1</text>
<text x="194.3" y="24">100R</text>
<text x="195.5" y="21.4">R4</text>
<text x="260.2" y="23.7">10kR</text>
<text x="260.7" y="21.2">R11</text>
<text x="267.8" y="23.7">10kR</text>
<text x="268.3" y="21.2">R12</text>
<text x="27.7" y="26.3">GND</text>
<text x="32.3" y="24.5">25MHZ</text>
<text x="132.9" y="26.3">+3.3V</text>
<text x="218.9" y="26.3">1</text>
<text x="218.9" y="28.8">2</text>
<text x="221.8" y="29.6">CN2</text>
<text x="224.4" y="24.8" transform="rotate(-90 224.4 24.8)">6</text>
<text x="272.3" y="27.5">1</text>
<text x="277.7" y="27.6" transform="rotate(-90 277.7 27.6)">MP</text>
<text x="29.2" y="33.9">C1</text>
<text x="48.3" y="33.9">C2</text>
<text x="194.3" y="31.1">100R</text>
<text x="195.5" y="33.6">R5</text>
<text x="200" y="30.3">+3.3V</text>
<text x="208" y="31.3">GND</text>
<text x="218.9" y="31.3">3</text>
<text x="218.9" y="33.9">4</text>
<text x="224.4" y="35.1" transform="rotate(-90 224.4 35.1)">5</text>
<text x="272.3" y="30.1">2</text>
<text x="272.3" y="32.6">3</text>
<text x="272.3" y="35.2">4</text>
<text x="274.3" y="30.8">CN7</text>
<text x="29.2" y="36.4">20pF</text>
<text x="33.5" y="41.5">GND</text>
<text x="48.3" y="36.4">20pF</text>
<text x="115.6" y="39">C28</text>
<text x="115.6" y="41.5">4.7uF</text>
<text x="127" y="39">C3</text>
<text x="127" y="41.5">4.7uF</text>
<text x="148.6" y="39">C4</text>
<text x="148.6" y="41.5">4.7uF</text>
<text x="161.3" y="39">C5</text>
<text x="161.3" y="41.5">100nF</text>
<text x="174" y="39">C6</text>
<text x="174" y="41.5">100nF</text>
<text x="186.7" y="39">C7</text>
<text x="186.7" y="41.5">100nF</text>
<text x="199.5" y="36.4">BLM18PG221SH1D</text>
<text x="207.1" y="39">L1</text>
<text x="256.7" y="39">A3V3</text>
<text x="267.2" y="40.2">+5V</text>
<text x="277.7" y="36.3" transform="rotate(-90 277.7 36.3)">MP</text>
<text x="23.4" y="44">GND</text>
<text x="42.4" y="44">GND</text>
<text x="221.5" y="44">GND</text>
<text x="260.7" y="46.6">R78</text>
<text x="38.6" y="52.9">+5V</text>
<text x="48.3" y="52.9">BUZZER1</text>
<text x="94.1" y="51.7">VREF</text>
<text x="109.7" y="49.1">GND</text>
<text x="121.2" y="49.1">GND</text>
<text x="142.7" y="49.1">GND</text>
<text x="143.3" y="50.8" transform="rotate(-90 143.3 50.8)">29</text>
<text x="155.4" y="49.1">GND</text>
<text x="168.1" y="49.1">GND</text>
<text x="180.8" y="49.1">GND</text>
<text x="260.2" y="49.1">10kR</text>
<text x="272.3" y="51.7">1</text>
<text x="100.3" y="59.3">C21</text>
<text x="121.2" y="56.7">VREF+</text>
<text x="131.7" y="55.9" transform="rotate(-90 131.7 55.9)">VBAT</text>
<text x="134.2" y="55.1" transform="rotate(-90 134.2 55.1)">VDD</text>
<text x="136.8" y="55.1" transform="rotate(-90 136.8 55.1)">VDD</text>
<text x="139.3" y="55.1" transform="rotate(-90 139.3 55.1)">VDD</text>
<text x="141.8" y="55.1" transform="rotate(-90 141.8 55.1)">VDD</text>
<text x="144.4" y="56.2" transform="rotate(-90 144.4 56.2)">VDDA</text>
<text x="146.9" y="56.7">PA0</text>
<text x="146.9" y="59.3">PA1</text>
<text x="249.2" y="56.7">100nF</text>
<text x="251.4" y="54.2">C77</text>
<text x="272.3" y="54.2">2</text>
<text x="277.7" y="55.4" transform="rotate(-90 277.7 55.4)">MP MP</text>
<text x="27.8" y="63.1">1N4148WS</text>
<text x="29.1" y="65.9">R2</text>
<text x="35.4" y="60.6">D1</text>
<text x="100.3" y="61.8">100nF</text>
<text x="121.2" y="61.8">PG10</text>
<text x="146.9" y="61.8">PA2</text>
<text x="146.9" y="64.4">PA3</text>
<text x="28.5" y="68.4">22R</text>
<text x="47" y="72">S8050</text>
<text x="47" y="69.4">Q1</text>
<text x="94.5" y="69.4">GND</text>
<text x="121.2" y="66.9">PF0</text>
<text x="121.2" y="69.4">PF1</text>
<text x="146.9" y="66.9">PA4</text>
<text x="146.9" y="69.4">PA5</text>
<text x="146.9" y="72">PA6</text>
<text x="257" y="66.9">+5V</text>
<text x="272.3" y="72">1</text>
<text x="38.2" y="77.3">10kR</text>
<text x="39.3" y="74.8">R3</text>
<text x="121.2" y="74.5">PD2</text>
<text x="146.9" y="74.5">PA7</text>
<text x="146.9" y="77.1">PA8</text>
<text x="253.1" y="77.1">10kR</text>
<text x="253.6" y="74.5">R83</text>
<text x="272.3" y="74.5">2</text>
<text x="272.3" y="77.1">3</text>
<text x="274.1" y="73">CN9</text>
<text x="277.7" y="77" transform="rotate(-90 277.7 77)">MP</text>
<text x="277.7" y="72" transform="rotate(-90 277.7 72)">MP</text>
<text x="121.2" y="79.6">PC0</text>
<text x="121.2" y="82.1">PC1</text>
<text x="145.6" y="82.1">PA10</text>
<text x="146.9" y="79.6">PA9</text>
<text x="244.4" y="79.9">R82</text>
<text x="244.5" y="82.4">1kR</text>
<text x="261.6" y="83.4">Q10</text>
<text x="42.4" y="87.2">GND</text>
<text x="121.2" y="84.7">PC2</text>
<text x="121.2" y="87.2">PC3</text>
<text x="121.2" y="89.8">PC4</text>
<text x="145.6" y="84.7">PA11</text>
<text x="145.6" y="87.2">PA12</text>
<text x="145.6" y="89.8">PA13</text>
<text x="261.6" y="86">S8050</text>
<text x="27.5" y="91">+3.3V</text>
<text x="56.7" y="91">+3.3V</text>
<text x="121.2" y="92.3">PC5</text>
<text x="121.2" y="94.8">PC6</text>
<text x="145.6" y="92.3">PA14</text>
<text x="145.6" y="94.8">PA15</text>
<text x="26.5" y="101.7" transform="rotate(-90 26.5 101.7)">R6</text>
<text x="55.7" y="101.7" transform="rotate(-90 55.7 101.7)">R7</text>
<text x="121.2" y="97.4">PC7</text>
<text x="121.2" y="99.9">PC8</text>
<text x="146.7" y="99.9">PB0</text>
<text x="257" y="96.1">GND</text>
<text x="257" y="99.9">+5V</text>
<text x="260.8" y="101.7">1N4148WS</text>
<text x="267.1" y="99.2">D19</text>
<text x="29.1" y="102.2" transform="rotate(-90 29.1 102.2)">1kR</text>
<text x="36.8" y="106.3">GND</text>
<text x="58.3" y="102.2" transform="rotate(-90 58.3 102.2)">1kR</text>
<text x="66" y="106.3">GND</text>
<text x="121.2" y="102.5">PC9</text>
<text x="121.2" y="105">PC10</text>
<text x="121.2" y="107.5">PC11</text>
<text x="146.7" y="102.5">PB1</text>
<text x="146.7" y="105">PB2</text>
<text x="146.7" y="107.5">PB3</text>
<text x="253.6" y="107.5">R84</text>
<text x="273.6" y="107.5">1</text>
<text x="273.6" y="105">2</text>
<text x="17.7" y="112.6">C10</text>
<text x="34.3" y="113.3">SW1</text>
<text x="46.9" y="112.6">C11</text>
<text x="63.5" y="113.3">SW2</text>
<text x="121.2" y="112.6">PC13</text>
<text x="121.2" y="110.1">PC12</text>
<text x="146.7" y="110.1">PB4</text>
<text x="146.7" y="112.6">PB5</text>
<text x="200.3" y="112.9" transform="rotate(-90 200.3 112.9)">J10</text>
<text x="245.7" y="112.9">R85</text>
<text x="253.1" y="110.1">10kR</text>
<text x="279" y="108.7" transform="rotate(-90 279 108.7)">MP MP</text>
<text x="15.5" y="115.2">100nF</text>
<text x="44.7" y="115.2">100nF</text>
<text x="121.2" y="115.2">PC14</text>
<text x="121.2" y="117.7">PC15</text>
<text x="146.7" y="115.2">PB6</text>
<text x="146.7" y="117.7">PB7</text>
<text x="197.7" y="119" transform="rotate(-90 197.7 119)">Conn_01x04_Pin</text>
<text x="245.8" y="115.4">1kR</text>
<text x="261.6" y="116.4">Q11</text>
<text x="261.6" y="119">S8050</text>
<text x="36.8" y="121.5">GND</text>
<text x="66" y="121.5">GND</text>
<text x="145.5" y="125.3">PB10</text>
<text x="146.7" y="120.2">PB8</text>
<text x="146.7" y="122.8">PB9</text>
<text x="162.6" y="122.5">10kR</text>
<text x="163.8" y="125.1">R1</text>
<text x="172.7" y="120.2">GND</text>
<text x="192.6" y="125.3" transform="rotate(-90 192.6 125.3)">+3.3V</text>
<text x="195.2" y="123.5" transform="rotate(-90 195.2 123.5)">GND</text>
<text x="238.4" y="124.1">+3.3V</text>
<text x="28.4" y="126.6">GND</text>
<text x="41.6" y="131.7">D17</text>
<text x="57.7" y="126.6">GND</text>
<text x="145.5" y="127.9">PB11</text>
<text x="145.5" y="130.4">PB12</text>
<text x="193.9" y="127.9">+3.3V</text>
<text x="245.1" y="131.7">C20</text>
<text x="27.5" y="132.9">+3.3VR76</text>
<text x="32.4" y="135.7">1kR</text>
<text x="41.7" y="134.2">LED</text>
<text x="145.5" y="132.9">PB13</text>
<text x="145.5" y="135.5">PB14</text>
<text x="191.3" y="136.8">R26</text>
<text x="245.1" y="134.2">100nF</text>
<text x="264.7" y="134.2">GND</text>
<text x="27.5" y="143.1">+3.3VR77</text>
<text x="41.6" y="141.8">D18</text>
<text x="136.8" y="141.7" transform="rotate(-90 136.8 141.7)">VSS</text>
<text x="139.3" y="141.7" transform="rotate(-90 139.3 141.7)">VSSA</text>
<text x="145.5" y="138">PB15</text>
<text x="190.8" y="139.3">10kR</text>
<text x="204.7" y="141.8">RO</text>
<text x="225.8" y="141.8">VCC</text>
<text x="239.3" y="141.8">GND</text>
<text x="32.4" y="145.9">1kR</text>
<text x="41.7" y="144.4">LED</text>
<text x="140.6" y="145.6">U13</text>
<text x="140.6" y="148.2">STM32G474RBTx</text>
<text x="204.7" y="146.9">RE#</text>
<text x="204.7" y="149.5">DE</text>
<text x="204.7" y="144.4">DI</text>
<text x="225.5" y="149.5">GND</text>
<text x="228.1" y="144.4">B</text>
<text x="228.3" y="146.9">A</text>
<text x="254" y="146.9">120R</text>
<text x="254" y="144.4">R25</text>
<text x="262.1" y="146.9">1</text>
<text x="262.1" y="144.4">2</text>
<text x="267.6" y="148.1" transform="rotate(-90 267.6 148.1)">MP MP</text>
<text x="135.1" y="150.7">GND</text>
<text x="190.8" y="154.5">10kR</text>
<text x="191.3" y="152">R69</text>
<text x="224.6" y="152">EPAD</text>
<text x="57.1" y="160.9">R8</text>
<text x="264.7" y="157.1">GND</text>
<text x="56.5" y="163.4">12R</text>
<text x="137.7" y="166">GND</text>
<text x="194.8" y="162.2">GND</text>
<text x="235.5" y="162.2">GND</text>
<text x="29.7" y="171">+5V</text>
<text x="54.3" y="173.6">GND</text>
<text x="70.1" y="171">TXD</text>
<text x="70.1" y="173.6">GND</text>
<text x="90" y="171">EPAD</text>
<text x="91.3" y="173.6">STB</text>
<text x="108" y="172.3">GND</text>
<text x="35.6" y="178.7">C12</text>
<text x="70.1" y="176.1">VCC</text>
<text x="70.1" y="178.7">RXD</text>
<text x="89.8" y="176.1">CANH</text>
<text x="90.1" y="178.7">CANL</text>
<text x="112.6" y="179.9">+3.3V</text>
<text x="127" y="176.1">R9</text>
<text x="127" y="178.7">120R</text>
<text x="135.1" y="178.7">1</text>
<text x="135.1" y="176.1">2</text>
<text x="140.6" y="179.8" transform="rotate(-90 140.6 179.8)">MP MP</text>
<text x="35.6" y="181.2">100nF</text>
<text x="91.8" y="181.2">VIO</text>
<text x="29.7" y="188.8">GND</text>
<text x="56.5" y="188.8">R10</text>
<text x="56.5" y="186.3">33R</text>
<text x="119.4" y="190.1">100nF</text>
<text x="119.4" y="187.6">C13</text>
<text x="137.7" y="188.8">GND</text>
<text x="113.5" y="197.7">GND</text>
</g>
<g font-size="1.8" fill="#a90000">
<text x="223.3" y="22.3" transform="rotate(-90 223.3 22.3)">6</text>
<text x="216.5" y="25.1">1</text>
<text x="216.5" y="27.7">2</text>
<text x="269.8" y="26.4">1</text>
<text x="269.8" y="29">2</text>
<text x="31.7" y="30.2">1</text>
<text x="35.3" y="35.6" transform="rotate(-90 35.3 35.6)">4</text>
<text x="38" y="30.2">3</text>
<text x="216.5" y="30.2">3</text>
<text x="216.5" y="32.8">4</text>
<text x="269.8" y="31.5">3</text>
<text x="269.8" y="34">4</text>
<text x="223.3" y="37.5" transform="rotate(-90 223.3 37.5)">5</text>
<text x="276.6" y="39.6" transform="rotate(-90 276.6 39.6)">MP</text>
<text x="130.6" y="50.2" transform="rotate(-90 130.6 50.2)">1</text>
<text x="133.1" y="50.8" transform="rotate(-90 133.1 50.8)">16</text>
<text x="135.6" y="50.8" transform="rotate(-90 135.6 50.8)">32</text>
<text x="138.2" y="50.8" transform="rotate(-90 138.2 50.8)">48</text>
<text x="140.7" y="50.8" transform="rotate(-90 140.7 50.8)">64</text>
<text x="269.8" y="50.5">1</text>
<text x="269.8" y="53.1">2</text>
<text x="276.6" y="48.5" transform="rotate(-90 276.6 48.5)">MP</text>
<text x="46.3" y="56.9">1</text>
<text x="118.1" y="55.6">28</text>
<text x="151.1" y="55.6">12</text>
<text x="151.1" y="58.2">13</text>
<text x="276.6" y="58.6" transform="rotate(-90 276.6 58.6)">MP</text>
<text x="46.3" y="62">2</text>
<text x="51.8" y="65.9" transform="rotate(-90 51.8 65.9)">3</text>
<text x="118.7" y="65.8">5</text>
<text x="118.7" y="60.7">7</text>
<text x="151.1" y="60.7">14</text>
<text x="151.1" y="63.2">17</text>
<text x="151.1" y="65.8">18</text>
<text x="39" y="69.6">1</text>
<text x="44.2" y="66.7" transform="rotate(-90 44.2 66.7)">3</text>
<text x="118.7" y="68.3">6</text>
<text x="151.1" y="68.3">19</text>
<text x="151.1" y="70.9">20</text>
<text x="269.8" y="70.9">1</text>
<text x="44.2" y="74.4" transform="rotate(-90 44.2 74.4)">2</text>
<text x="118.1" y="73.4">55</text>
<text x="151.1" y="73.4">21</text>
<text x="151.1" y="75.9">42</text>
<text x="269.8" y="73.4">2</text>
<text x="269.8" y="75.9">3</text>
<text x="118.1" y="83.6">10</text>
<text x="118.7" y="78.5">8</text>
<text x="118.7" y="81">9</text>
<text x="151.1" y="78.5">43</text>
<text x="151.1" y="81">44</text>
<text x="151.1" y="83.6">45</text>
<text x="253.6" y="83.6">1</text>
<text x="258.8" y="80.7" transform="rotate(-90 258.8 80.7)">3</text>
<text x="276.6" y="80.2" transform="rotate(-90 276.6 80.2)">MP</text>
<text x="118.1" y="86.1">11</text>
<text x="118.1" y="88.6">22</text>
<text x="151.1" y="86.1">46</text>
<text x="151.1" y="88.6">49</text>
<text x="258.8" y="88.3" transform="rotate(-90 258.8 88.3)">2</text>
<text x="118.1" y="91.2">23</text>
<text x="118.1" y="93.7">38</text>
<text x="151.1" y="91.2">50</text>
<text x="151.1" y="93.7">51</text>
<text x="118.1" y="96.3">39</text>
<text x="118.1" y="98.8">40</text>
<text x="118.1" y="101.3">41</text>
<text x="151.1" y="98.8">24</text>
<text x="151.1" y="101.3">25</text>
<text x="277.9" y="101.8" transform="rotate(-90 277.9 101.8)">MP</text>
<text x="30.2" y="107.4" transform="rotate(-90 30.2 107.4)">2</text>
<text x="32.8" y="107.4" transform="rotate(-90 32.8 107.4)">4</text>
<text x="59.4" y="107.4" transform="rotate(-90 59.4 107.4)">2</text>
<text x="62" y="107.4" transform="rotate(-90 62 107.4)">4</text>
<text x="118.1" y="103.9">52</text>
<text x="118.1" y="106.4">53</text>
<text x="151.1" y="103.9">26</text>
<text x="151.1" y="106.4">56</text>
<text x="271.1" y="106.4">1</text>
<text x="271.1" y="103.9">2</text>
<text x="118.1" y="109">54</text>
<text x="118.7" y="111.5">2</text>
<text x="151.1" y="109">57</text>
<text x="151.1" y="111.5">58</text>
<text x="258.8" y="113.7" transform="rotate(-90 258.8 113.7)">3</text>
<text x="277.9" y="112" transform="rotate(-90 277.9 112)">MP</text>
<text x="118.7" y="114">3</text>
<text x="118.7" y="116.6">4</text>
<text x="151.1" y="114">59</text>
<text x="151.1" y="116.6">60</text>
<text x="151.1" y="119.1">61</text>
<text x="186.4" y="114.4" transform="rotate(-90 186.4 114.4)">4</text>
<text x="189" y="114.4" transform="rotate(-90 189 114.4)">3</text>
<text x="191.5" y="114.4" transform="rotate(-90 191.5 114.4)">2</text>
<text x="194.1" y="114.4" transform="rotate(-90 194.1 114.4)">1</text>
<text x="253.6" y="116.6">1</text>
<text x="30.2" y="120.1" transform="rotate(-90 30.2 120.1)">1</text>
<text x="32.8" y="120.1" transform="rotate(-90 32.8 120.1)">3</text>
<text x="59.4" y="120.1" transform="rotate(-90 59.4 120.1)">1</text>
<text x="62" y="120.1" transform="rotate(-90 62 120.1)">3</text>
<text x="151.1" y="124.2">30</text>
<text x="151.1" y="121.7">62</text>
<text x="151.1" y="126.7">33</text>
<text x="151.1" y="129.3">34</text>
<text x="151.1" y="131.8">35</text>
<text x="151.1" y="134.4">36</text>
<text x="151.1" y="136.9">37</text>
<text x="200" y="140.7">1</text>
<text x="200" y="143.3">4</text>
<text x="233" y="143.3">7</text>
<text x="233" y="140.7">8</text>
<text x="259.6" y="143.3">2</text>
<text x="266.4" y="141.2" transform="rotate(-90 266.4 141.2)">MP</text>
<text x="135.6" y="144.8" transform="rotate(-90 135.6 144.8)">15</text>
<text x="200" y="145.8">2</text>
<text x="200" y="148.3">3</text>
<text x="233" y="148.3">5</text>
<text x="233" y="145.8">6</text>
<text x="259.6" y="145.8">1</text>
<text x="233" y="150.9">9</text>
<text x="65.3" y="169.9">1</text>
<text x="65.3" y="172.5">2</text>
<text x="98.4" y="172.5">8</text>
<text x="98.4" y="169.9">9</text>
<text x="65.3" y="175">3</text>
<text x="65.3" y="177.5">4</text>
<text x="98.4" y="177.5">6</text>
<text x="98.4" y="175">7</text>
<text x="132.6" y="177.5">1</text>
<text x="132.6" y="175">2</text>
<text x="98.4" y="180.1">5</text>
<text x="139.4" y="183.1" transform="rotate(-90 139.4 183.1)">MP</text>
</g>
<text font-size="1.8" fill="#009600" x="138.2" y="144.8" transform="rotate(-90 138.2 144.8)">27</text>
</svg>
